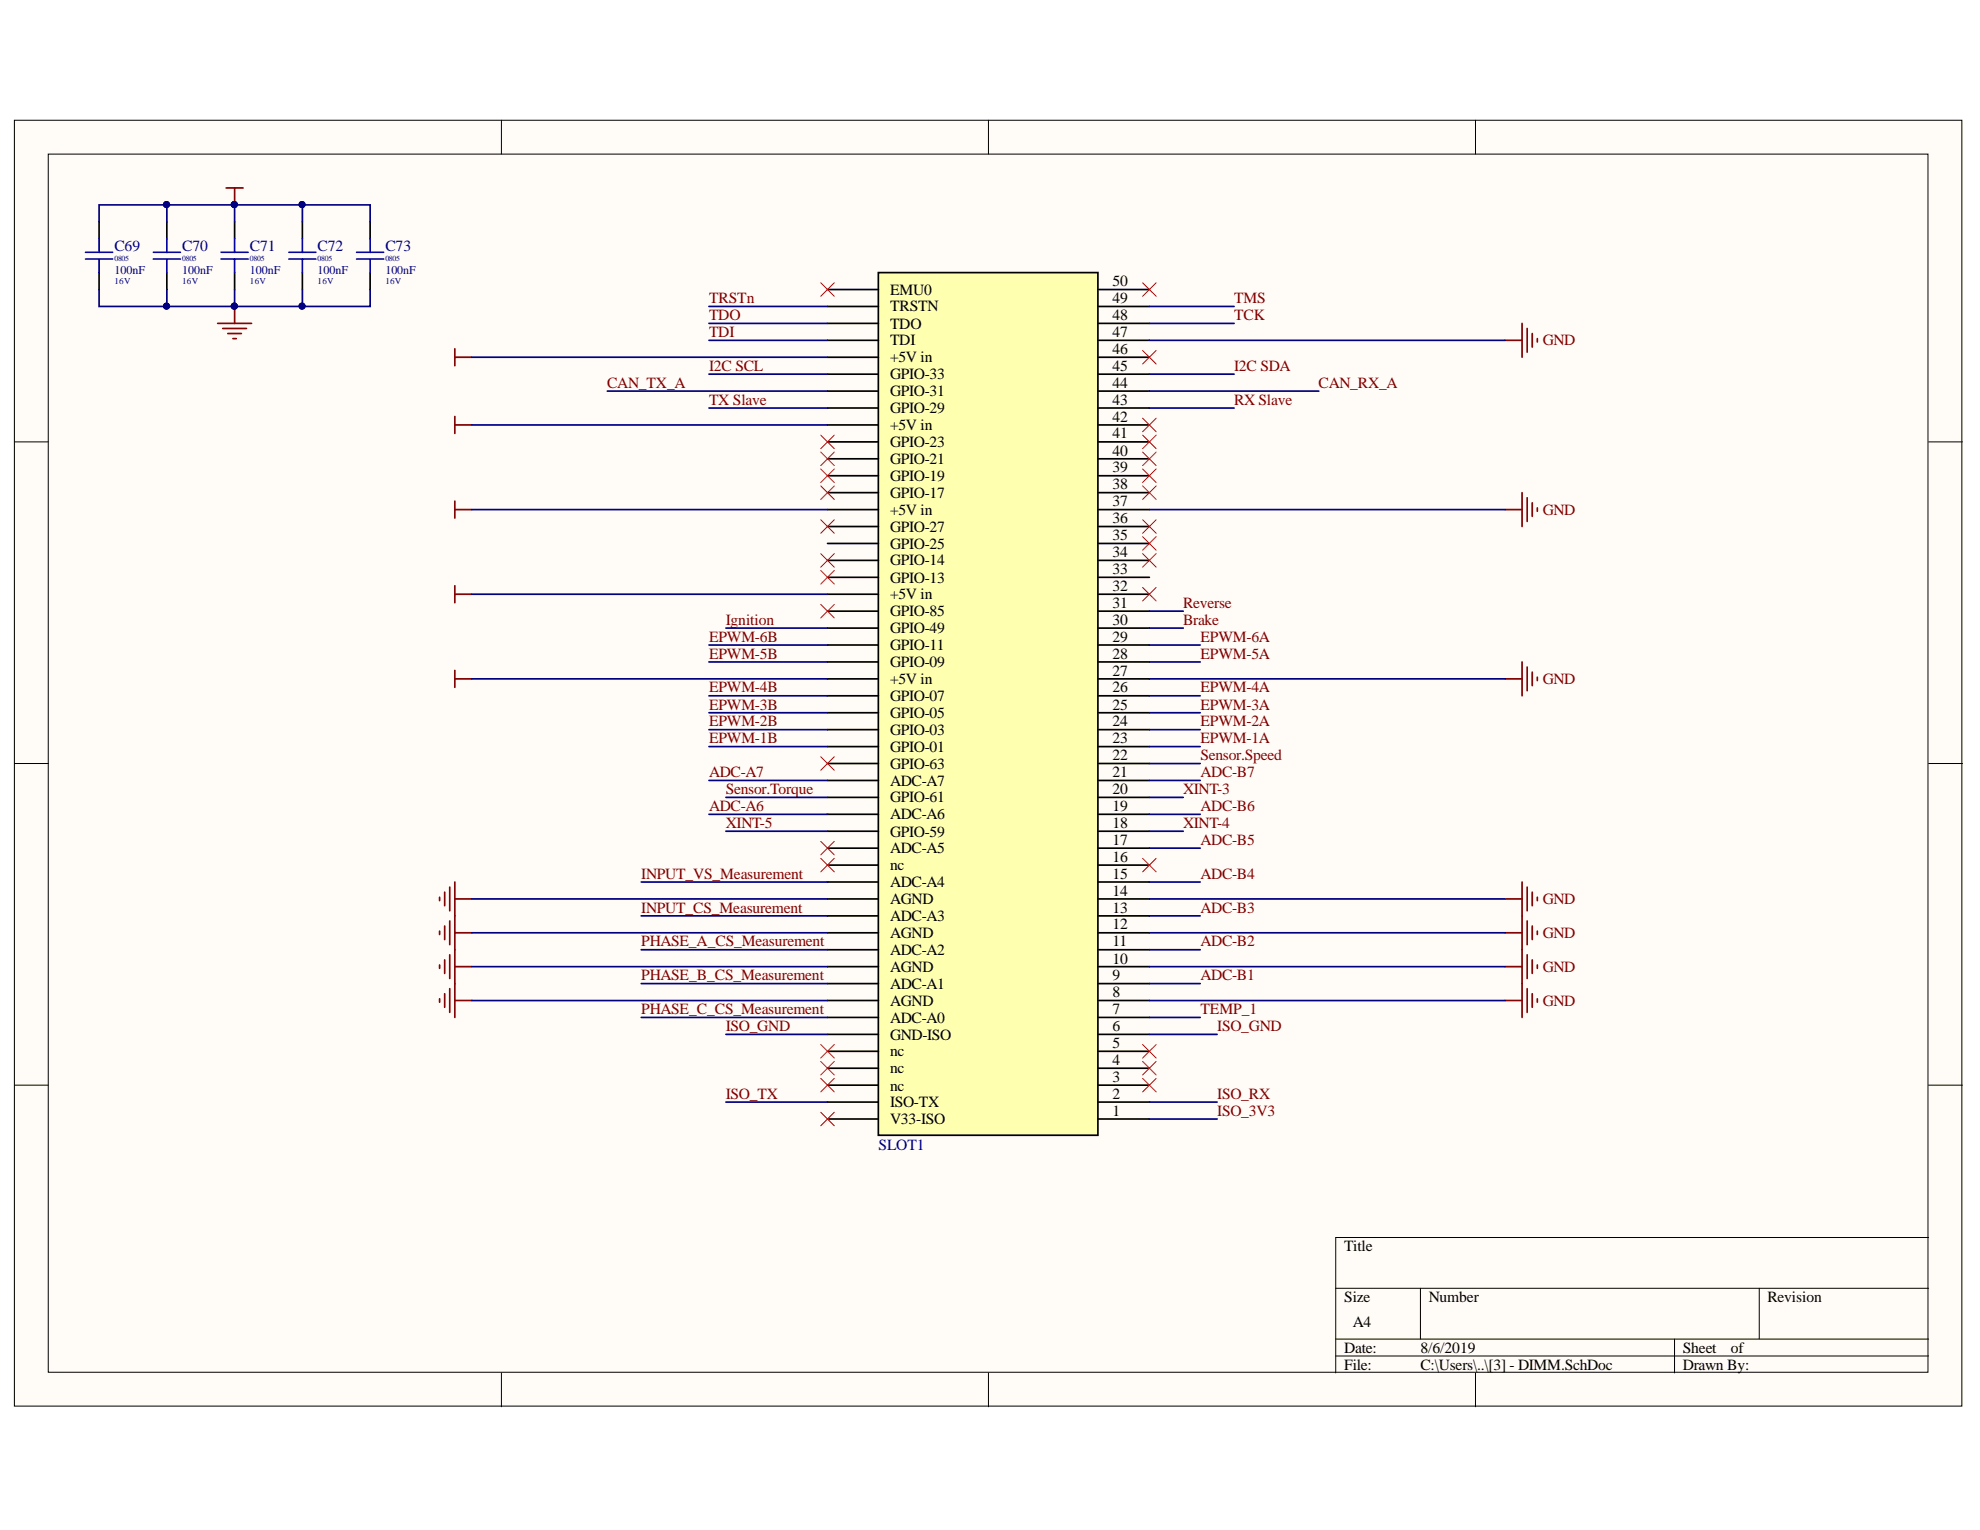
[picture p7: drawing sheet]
<svg xmlns="http://www.w3.org/2000/svg" width="279mm" height="216mm" viewBox="0 0 279 216" stroke-linecap="round" stroke-linejoin="round" font-family="sans-serif">
<g fill="#fffcf8" stroke="#000" stroke-width=".14">
<path d="M2 17h274.8v181.4h-274.8z"/>
<path d="M6.8 21.7h265.3v171.9h-265.3z"/>
</g>
<g fill="none" stroke="#000" stroke-width=".14">
<path d="M70.8 17v4.7M139.5 17v4.7M208.2 17v4.7M2 62.4h4.8M272.2 62.4h4.7M2 107.7h4.8M272.2 107.7h4.7M2 153.1h4.8M272.2 153.1h4.7M272.2 174.6h-83.7v19.1M70.8 193.7v4.8M139.5 193.7v4.8"/>
<path d="M188.5 181.8h83.7M188.5 189h83.7M188.5 191.3h83.7M200.4 181.8v7.2M208.2 193.7v4.8M236.3 189v4.7M248.2 181.8v7.2"/>
</g>
<path d="M123.9 38.5h31v121.7h-31z" fill="#ffffb0" stroke="#000" stroke-width=".24"/>
<g fill="none" stroke="#000" stroke-width=".24">
<path d="M14 31.3v2.4M14 38.5v2.4M23.5 31.3v2.4M23.5 38.5v2.4M33.1 31.3v2.4M33.1 38.5v2.4M42.7 31.3v2.4M42.7 38.5v2.4M52.2 31.3v2.4M52.2 38.5v2.4M116.8 60h7.1M116.8 57.6h7.1"/>
<path d="M116.8 55.2h7.1M116.8 52.8h7.1M116.8 50.4h7.1M116.8 48h7.1M116.8 45.6h7.1M116.8 43.2h7.1M116.8 40.9h7.1M155 60h7.2M155 57.6h7.2M155 55.2h7.2M155 52.8h7.2M155 50.4h7.2"/>
<path d="M155 48h7.2M155 45.6h7.2M155 43.2h7.2M155 40.9h7.2M116.8 79.1h7.1M116.8 76.7h7.1M116.8 74.3h7.1M116.8 71.9h7.1M116.8 69.5h7.1M116.8 67.1h7.1M116.8 64.7h7.1M116.8 62.4h7.1"/>
<path d="M155 79.1h7.2M155 76.7h7.2M155 74.3h7.2M155 71.9h7.2M155 69.5h7.2M155 67.1h7.2M155 64.7h7.2M155 62.4h7.2M116.8 98.2h7.1M116.8 95.8h7.1M116.8 93.4h7.1M116.8 91h7.1"/>
<path d="M116.8 88.6h7.1M116.8 86.2h7.1M116.8 83.9h7.1M116.8 81.5h7.1M155 98.2h7.2M155 95.8h7.2M155 93.4h7.2M155 91h7.2M155 88.6h7.2M155 86.2h7.2M155 83.9h7.2M155 81.5h7.2"/>
<path d="M116.8 119.7h7.1M116.8 117.3h7.1M116.8 114.9h7.1M116.8 112.5h7.1M116.8 110.1h7.1M116.8 107.7h7.1M116.8 105.4h7.1M116.8 103h7.1M116.8 100.6h7.1M155 119.7h7.2M155 117.3h7.2M155 114.9h7.2"/>
<path d="M155 112.5h7.2M155 110.1h7.2M155 107.7h7.2M155 105.4h7.2M155 103h7.2M155 100.6h7.2M116.8 138.8h7.1M116.8 136.4h7.1M116.8 134h7.1M116.8 131.6h7.1M116.8 129.2h7.1M116.8 126.9h7.1"/>
<path d="M116.8 124.5h7.1M116.8 122.1h7.1M155 138.8h7.2M155 136.4h7.2M155 134h7.2M155 131.6h7.2M155 129.2h7.2M155 126.9h7.2M155 124.5h7.2M155 122.1h7.2M116.8 157.9h7.1M116.8 155.5h7.1"/>
<path d="M116.8 153.1h7.1M116.8 150.7h7.1M116.8 148.3h7.1M116.8 146h7.1M116.8 143.6h7.1M116.8 141.2h7.1M155 157.9h7.2M155 155.5h7.2M155 153.1h7.2M155 150.7h7.2M155 148.3h7.2M155 146h7.2"/>
<path d="M155 143.6h7.2M155 141.2h7.2"/>
</g>
<g fill="none" stroke="#800000" stroke-width=".24">
<path d="M31.9 26.5h2.4M33.1 26.5v2.4M30.7 45.6h4.8M31.4 46.4h3.4M32.1 47.1h2M32.9 47.8h.4M33.1 43.2v2.4M64.2 49.2v2.4M64.2 58.8v2.4M64.2 50.4h2.4M64.2 60h2.4M212.4 48h2.4"/>
<path d="M214.8 45.6v4.8M215.5 46.4v3.3M216.2 47.1v1.9M216.9 47.8v.5M64.2 70.7v2.4M64.2 71.9h2.4M212.4 71.9h2.4M214.8 69.5v4.8M215.5 70.2v3.4M216.2 71v1.9M216.9 71.7v.4M64.2 82.7v2.3"/>
<path d="M64.2 94.6v2.4M64.2 83.9h2.4M64.2 95.8h2.4M212.4 95.8h2.4M214.8 93.4v4.8M215.5 94.1v3.4M216.2 94.8v2M216.9 95.6v.4M62 126.6v.5M62 131.4v.5M62 136.2v.4M62.7 125.9v1.9"/>
<path d="M62.7 130.7v1.9M62.7 135.5v1.9M63.5 125.2v3.3M63.5 130v3.3M63.5 134.7v3.4M63.5 139.5v3.4M64.2 124.5v19.1M64.2 126.9h2.4M64.2 131.6h2.4M64.2 136.4h2.4M212.4 126.9h2.4M212.4 131.6h2.4"/>
<path d="M212.4 136.4h2.4M214.8 124.5v19.1M215.5 125.2v3.3M215.5 130v3.3M215.5 134.7v3.4M215.5 139.5v3.4M216.2 125.9v1.9M216.2 130.7v1.9M216.2 135.5v1.9M216.9 126.6v.5M216.9 131.4v.5M216.9 136.2v.4"/>
<path d="M62 140.9v.5M62.7 140.2v1.9M64.2 141.2h2.4M212.4 141.2h2.4M216.2 140.2v1.9M216.9 140.9v.5"/>
</g>
<g fill="none" stroke="#f00" stroke-width=".14">
<path d="M115.8 39.9l1.9 1.9M117.7 39.9l-1.9 1.9M161.2 39.9l1.9 1.9M163.1 39.9l-1.9 1.9M161.2 49.5l1.9 1.9M161.2 59l1.9 1.9M163.1 49.5l-1.9 1.9M163.1 59l-1.9 1.9M115.8 61.4l1.9 1.9M115.8 63.8l1.9 1.9M115.8 66.2l1.9 1.9M115.8 68.6l1.9 1.9"/>
<path d="M115.8 73.3l1.9 2M115.8 78.1l1.9 1.9M117.7 61.4l-1.9 1.9M117.7 63.8l-1.9 1.9M117.7 66.2l-1.9 1.9M117.7 68.6l-1.9 1.9M117.7 73.3l-1.9 2M117.7 78.1l-1.9 1.9M161.2 61.4l1.9 1.9M161.2 63.8l1.9 1.9M161.2 66.2l1.9 1.9M161.2 68.6l1.9 1.9"/>
<path d="M161.2 78.1l1.9 1.9M161.2 73.3l1.9 2M161.2 75.7l1.9 1.9M163.1 61.4l-1.9 1.9M163.1 63.8l-1.9 1.9M163.1 66.2l-1.9 1.9M163.1 68.6l-1.9 1.9M163.1 78.1l-1.9 1.9M163.1 73.3l-1.9 2M163.1 75.7l-1.9 1.9M115.8 85.3l1.9 1.9M115.8 80.5l1.9 1.9"/>
<path d="M117.7 85.3l-1.9 1.9M117.7 80.5l-1.9 1.9M161.2 82.9l1.9 1.9M163.1 82.9l-1.9 1.9M115.8 118.7l1.9 1.9M115.8 106.8l1.9 1.9M117.7 118.7l-1.9 1.9M117.7 106.8l-1.9 1.9M115.8 121.1l1.9 1.9M117.7 121.1l-1.9 1.9M161.2 121.1l1.9 1.9M163.1 121.1l-1.9 1.9"/>
<path d="M115.8 147.4l1.9 1.9M115.8 149.8l1.9 1.9M115.8 152.2l1.9 1.9M115.8 156.9l1.9 2M117.7 147.4l-1.9 1.9M117.7 149.8l-1.9 1.9M117.7 152.2l-1.9 1.9M117.7 156.9l-1.9 2M161.2 152.2l1.9 1.9M161.2 149.8l1.9 1.9M161.2 147.4l1.9 1.9M163.1 152.2l-1.9 1.9"/>
<path d="M163.1 149.8l-1.9 1.9M163.1 147.4l-1.9 1.9"/>
</g>
<g fill="none" stroke="#00f" stroke-width=".24">
<path d="M12.1 35.6h3.8M12.1 36.6h3.8M14 33.7v1.9M14 36.6v1.9M21.6 35.6h3.9M21.6 36.6h3.9M23.5 33.7v1.9M23.5 36.6v1.9M31.2 35.6h3.8M31.2 36.6h3.8M33.1 33.7v1.9M33.1 36.6v1.9"/>
<path d="M40.8 35.6h3.8M40.8 36.6h3.8M42.7 33.7v1.9M42.7 36.6v1.9M50.3 35.6h3.8M50.3 36.6h3.8M52.2 33.7v1.9M52.2 36.6v1.9"/>
</g>
<g fill="#000080" stroke="#000080" stroke-width=".14">
<circle cx="33.1" cy="28.9" r=".43"/>
<circle cx="33.1" cy="43.2" r=".43"/>
<circle cx="23.5" cy="28.9" r=".43"/>
<circle cx="23.5" cy="43.2" r=".43"/>
<circle cx="42.6" cy="28.9" r=".43"/>
<circle cx="42.6" cy="43.2" r=".43"/>
</g>
<g fill="none" stroke="#000080" stroke-width=".24">
<path d="M14 31.3v-2.4h38.2v2.4M23.5 28.9v2.4M33.1 28.9v2.4M42.7 28.9v2.4M14 40.9v2.3h38.2v-2.3M23.5 40.9v2.3M33.1 40.9v2.3M42.7 40.9v2.3M66.6 50.4h50.2M66.6 60h50.2M85.7 55.2h31.1M100 48h16.8"/>
<path d="M100 43.2h16.8M100 45.6h16.8M100 57.6h16.8M100 52.8h16.8M162.2 48h50.2M162.2 43.2h11.9M162.2 45.6h11.9M162.2 57.6h11.9M162.2 52.8h11.9M162.2 55.2h23.9M66.6 71.9h50.2M162.2 71.9h50.2"/>
<path d="M66.6 83.9h50.2M66.6 95.8h50.2M100 91h16.8M100 93.4h16.8M100 98.2h16.8M102.4 88.6h14.4M162.2 95.8h50.2M162.2 91h7.2M162.2 93.4h7.2M162.2 98.2h7.2M162.2 88.6h4.8M162.2 86.2h4.8"/>
<path d="M100 114.9h16.8M100 110.1h16.8M100 100.6h16.8M100 103h16.8M100 105.4h16.8M102.4 117.3h14.4M102.4 112.5h14.4M162.2 114.9h7.2M162.2 110.1h7.2M162.2 119.7h7.2M162.2 100.6h7.2M162.2 103h7.2"/>
<path d="M162.2 105.4h7.2M162.2 107.7h7.2M162.2 117.3h4.8M162.2 112.5h4.8M66.6 126.9h50.2M66.6 131.6h50.2M66.6 136.4h50.2M90.5 138.8h26.3M90.5 134h26.3M90.5 129.2h26.3M90.5 124.5h26.3M162.2 126.9h50.2"/>
<path d="M162.2 131.6h50.2M162.2 136.4h50.2M162.2 138.8h7.2M162.2 134h7.2M162.2 129.2h7.2M162.2 124.5h7.2M66.6 141.2h50.2M90.5 143.6h26.3M102.4 155.5h14.4M102.4 146h14.4M162.2 141.2h50.2M162.2 155.5h9.6"/>
<path d="M162.2 157.9h9.6M162.2 143.6h7.2M162.2 146h9.6"/>
</g>
<g font-size="2.2" fill="#000080">
<text x="16.2" y="35.4">C69</text>
<text x="25.7" y="35.4">C70</text>
<text x="35.3" y="35.4">C71</text>
<text x="44.8" y="35.4">C72</text>
<text x="54.4" y="35.4">C73</text>
<text x="124" y="162.3">SLOT1</text>
</g>
<g font-size="2.2">
<text x="125.6" y="41.6">EMU0</text>
<text x="157" y="40.4">50</text>
<text x="125.6" y="46.4">TDO</text>
<text x="125.6" y="43.9">TRSTN</text>
<text x="157" y="47.6">47</text>
<text x="157" y="45.2">48</text>
<text x="157" y="42.8">49</text>
<text x="125.6" y="53.5">GPIO-33</text>
<text x="125.6" y="51.1">+5V in</text>
<text x="125.6" y="48.8">TDI</text>
<text x="157" y="52.3">45</text>
<text x="157" y="49.9">46</text>
<text x="125.6" y="58.3">GPIO-29</text>
<text x="125.6" y="55.9">GPIO-31</text>
<text x="157" y="59.5">42</text>
<text x="157" y="57.1">43</text>
<text x="157" y="54.8">44</text>
<text x="125.6" y="65.5">GPIO-21</text>
<text x="125.6" y="63.1">GPIO-23</text>
<text x="125.6" y="60.7">+5V in</text>
<text x="157" y="64.3">40</text>
<text x="157" y="61.9">41</text>
<text x="125.6" y="70.2">GPIO-17</text>
<text x="125.6" y="67.9">GPIO-19</text>
<text x="157" y="71.4">37</text>
<text x="157" y="69">38</text>
<text x="157" y="66.7">39</text>
<text x="125.6" y="77.4">GPIO-25</text>
<text x="125.6" y="75">GPIO-27</text>
<text x="125.6" y="72.7">+5V in</text>
<text x="157" y="76.2">35</text>
<text x="157" y="73.9">36</text>
<text x="125.6" y="82.2">GPIO-13</text>
<text x="125.6" y="79.8">GPIO-14</text>
<text x="157" y="83.4">32</text>
<text x="157" y="81">33</text>
<text x="157" y="78.6">34</text>
<text x="125.6" y="89.3">GPIO-49</text>
<text x="125.6" y="87">GPIO-85</text>
<text x="125.6" y="84.6">+5V in</text>
<text x="157" y="88.1">30</text>
<text x="157" y="85.8">31</text>
<text x="125.6" y="94.1">GPIO-09</text>
<text x="125.6" y="91.8">GPIO-11</text>
<text x="157" y="95.3">27</text>
<text x="157" y="93">28</text>
<text x="157" y="90.6">29</text>
<text x="125.6" y="101.3">GPIO-05</text>
<text x="125.6" y="99">GPIO-07</text>
<text x="125.6" y="96.5">+5V in</text>
<text x="157" y="100.1">25</text>
<text x="157" y="97.7">26</text>
<text x="125.6" y="106.1">GPIO-01</text>
<text x="125.6" y="103.7">GPIO-03</text>
<text x="157" y="107.2">22</text>
<text x="157" y="104.9">23</text>
<text x="157" y="102.5">24</text>
<text x="125.6" y="113.2">GPIO-61</text>
<text x="125.6" y="110.9">ADC-A7</text>
<text x="125.6" y="108.5">GPIO-63</text>
<text x="157" y="112.1">20</text>
<text x="157" y="109.7">21</text>
<text x="125.6" y="118.1">GPIO-59</text>
<text x="125.6" y="115.6">ADC-A6</text>
<text x="157" y="119.2">17</text>
<text x="157" y="116.8">18</text>
<text x="157" y="114.4">19</text>
<text x="125.6" y="125.2">ADC-A4</text>
<text x="125.6" y="122.8">nc</text>
<text x="125.6" y="120.4">ADC-A5</text>
<text x="157" y="124">15</text>
<text x="157" y="121.6">16</text>
<text x="125.6" y="130">ADC-A3</text>
<text x="125.6" y="127.6">AGND</text>
<text x="157" y="131.2">12</text>
<text x="157" y="128.8">13</text>
<text x="157" y="126.4">14</text>
<text x="125.6" y="137.2">AGND</text>
<text x="125.6" y="134.7">ADC-A2</text>
<text x="125.6" y="132.3">AGND</text>
<text x="157" y="136">10</text>
<text x="157" y="133.5">11</text>
<text x="125.6" y="141.9">AGND</text>
<text x="125.6" y="139.5">ADC-A1</text>
<text x="157" y="143.1">7</text>
<text x="157" y="140.7">8</text>
<text x="157" y="138.3">9</text>
<text x="125.6" y="149.1">nc</text>
<text x="125.6" y="146.7">GND-ISO</text>
<text x="125.6" y="144.3">ADC-A0</text>
<text x="157" y="147.9">5</text>
<text x="157" y="145.5">6</text>
<text x="125.6" y="153.9">nc</text>
<text x="125.6" y="151.4">nc</text>
<text x="157" y="155.1">2</text>
<text x="157" y="152.6">3</text>
<text x="157" y="150.3">4</text>
<text x="125.6" y="158.6">V33-ISO</text>
<text x="125.6" y="156.3">ISO-TX</text>
<text x="157" y="157.4">1</text>
<text x="189.7" y="176.5">Title</text>
<text x="189.7" y="183.7">Size</text>
<text x="201.6" y="183.7">Number</text>
<text x="249.4" y="183.7">Revision</text>
<text x="189.7" y="190.9">Date:</text>
<text x="190.9" y="187.3">A4</text>
<text x="200.4" y="190.9">8/6/2019</text>
<text x="237.5" y="190.9">Sheet</text>
<text x="244.2" y="190.9">of</text>
<text x="189.7" y="193.3">File:</text>
<text x="200.4" y="193.3">C:\Users\..\[3] - DIMM.SchDoc</text>
<text x="237.5" y="193.3">Drawn By:</text>
</g>
<g font-size="2.2" fill="#800000">
<text x="100" y="42.8">TRSTn</text>
<text x="100" y="45.2">TDO</text>
<text x="100" y="47.6">TDI</text>
<text x="174.1" y="42.8">TMS</text>
<text x="174.1" y="45.2">TCK</text>
<text x="100" y="52.3">I2C SCL</text>
<text x="174.1" y="52.3">I2C SDA</text>
<text x="217.7" y="48.8">GND</text>
<text x="85.7" y="54.8">CAN_TX_A</text>
<text x="100" y="57.1">TX Slave</text>
<text x="174.1" y="57.1">RX Slave</text>
<text x="186.1" y="54.8">CAN_RX_A</text>
<text x="217.7" y="72.7">GND</text>
<text x="102.4" y="88.1">Ignition</text>
<text x="166.9" y="88.1">Brake</text>
<text x="166.9" y="85.8">Reverse</text>
<text x="100" y="90.6">EPWM-6B</text>
<text x="100" y="93">EPWM-5B</text>
<text x="169.4" y="93">EPWM-5A</text>
<text x="169.4" y="90.6">EPWM-6A</text>
<text x="100" y="97.7">EPWM-4B</text>
<text x="100" y="100.1">EPWM-3B</text>
<text x="169.4" y="100.1">EPWM-3A</text>
<text x="169.4" y="97.7">EPWM-4A</text>
<text x="217.7" y="96.5">GND</text>
<text x="100" y="102.5">EPWM-2B</text>
<text x="100" y="104.9">EPWM-1B</text>
<text x="169.4" y="104.9">EPWM-1A</text>
<text x="169.4" y="102.5">EPWM-2A</text>
<text x="169.4" y="107.2">Sensor.Speed</text>
<text x="100" y="109.7">ADC-A7</text>
<text x="102.4" y="112.1">Sensor.Torque</text>
<text x="166.9" y="112.1">XINT-3</text>
<text x="169.4" y="109.7">ADC-B7</text>
<text x="100" y="114.4">ADC-A6</text>
<text x="102.4" y="116.8">XINT-5</text>
<text x="166.9" y="116.8">XINT-4</text>
<text x="169.4" y="114.4">ADC-B6</text>
<text x="169.4" y="119.2">ADC-B5</text>
<text x="90.5" y="124">INPUT_VS_Measurement</text>
<text x="169.4" y="124">ADC-B4</text>
<text x="90.5" y="128.8">INPUT_CS_Measurement</text>
<text x="169.4" y="128.8">ADC-B3</text>
<text x="217.7" y="127.6">GND</text>
<text x="90.5" y="133.5">PHASE_A_CS_Measurement</text>
<text x="169.4" y="133.5">ADC-B2</text>
<text x="217.7" y="132.3">GND</text>
<text x="217.7" y="137.2">GND</text>
<text x="90.5" y="138.3">PHASE_B_CS_Measurement</text>
<text x="90.5" y="143.1">PHASE_C_CS_Measurement</text>
<text x="169.4" y="138.3">ADC-B1</text>
<text x="169.4" y="143.1">TEMP_1</text>
<text x="217.7" y="141.9">GND</text>
<text x="102.4" y="145.5">ISO_GND</text>
<text x="171.8" y="145.5">ISO_GND</text>
<text x="102.4" y="155.1">ISO_TX</text>
<text x="171.8" y="155.1">ISO_RX</text>
<text x="171.8" y="157.4">ISO_3V3</text>
</g>
<g font-size="1.7" fill="#000080">
<text x="16.2" y="38.6">100nF</text>
<text x="25.7" y="38.6">100nF</text>
<text x="35.3" y="38.6">100nF</text>
<text x="44.8" y="38.6">100nF</text>
<text x="54.4" y="38.6">100nF</text>
</g>
<g font-size="1.3" fill="#000080">
<text x="16.2" y="40.1">16V</text>
<text x="25.7" y="40.1">16V</text>
<text x="35.3" y="40.1">16V</text>
<text x="44.8" y="40.1">16V</text>
<text x="54.4" y="40.1">16V</text>
</g>
<g font-size="1.1" fill="#000080">
<text x="16.2" y="36.8">0805</text>
<text x="25.7" y="36.8">0805</text>
<text x="35.3" y="36.8">0805</text>
<text x="44.8" y="36.8">0805</text>
<text x="54.4" y="36.8">0805</text>
</g>
</svg>
